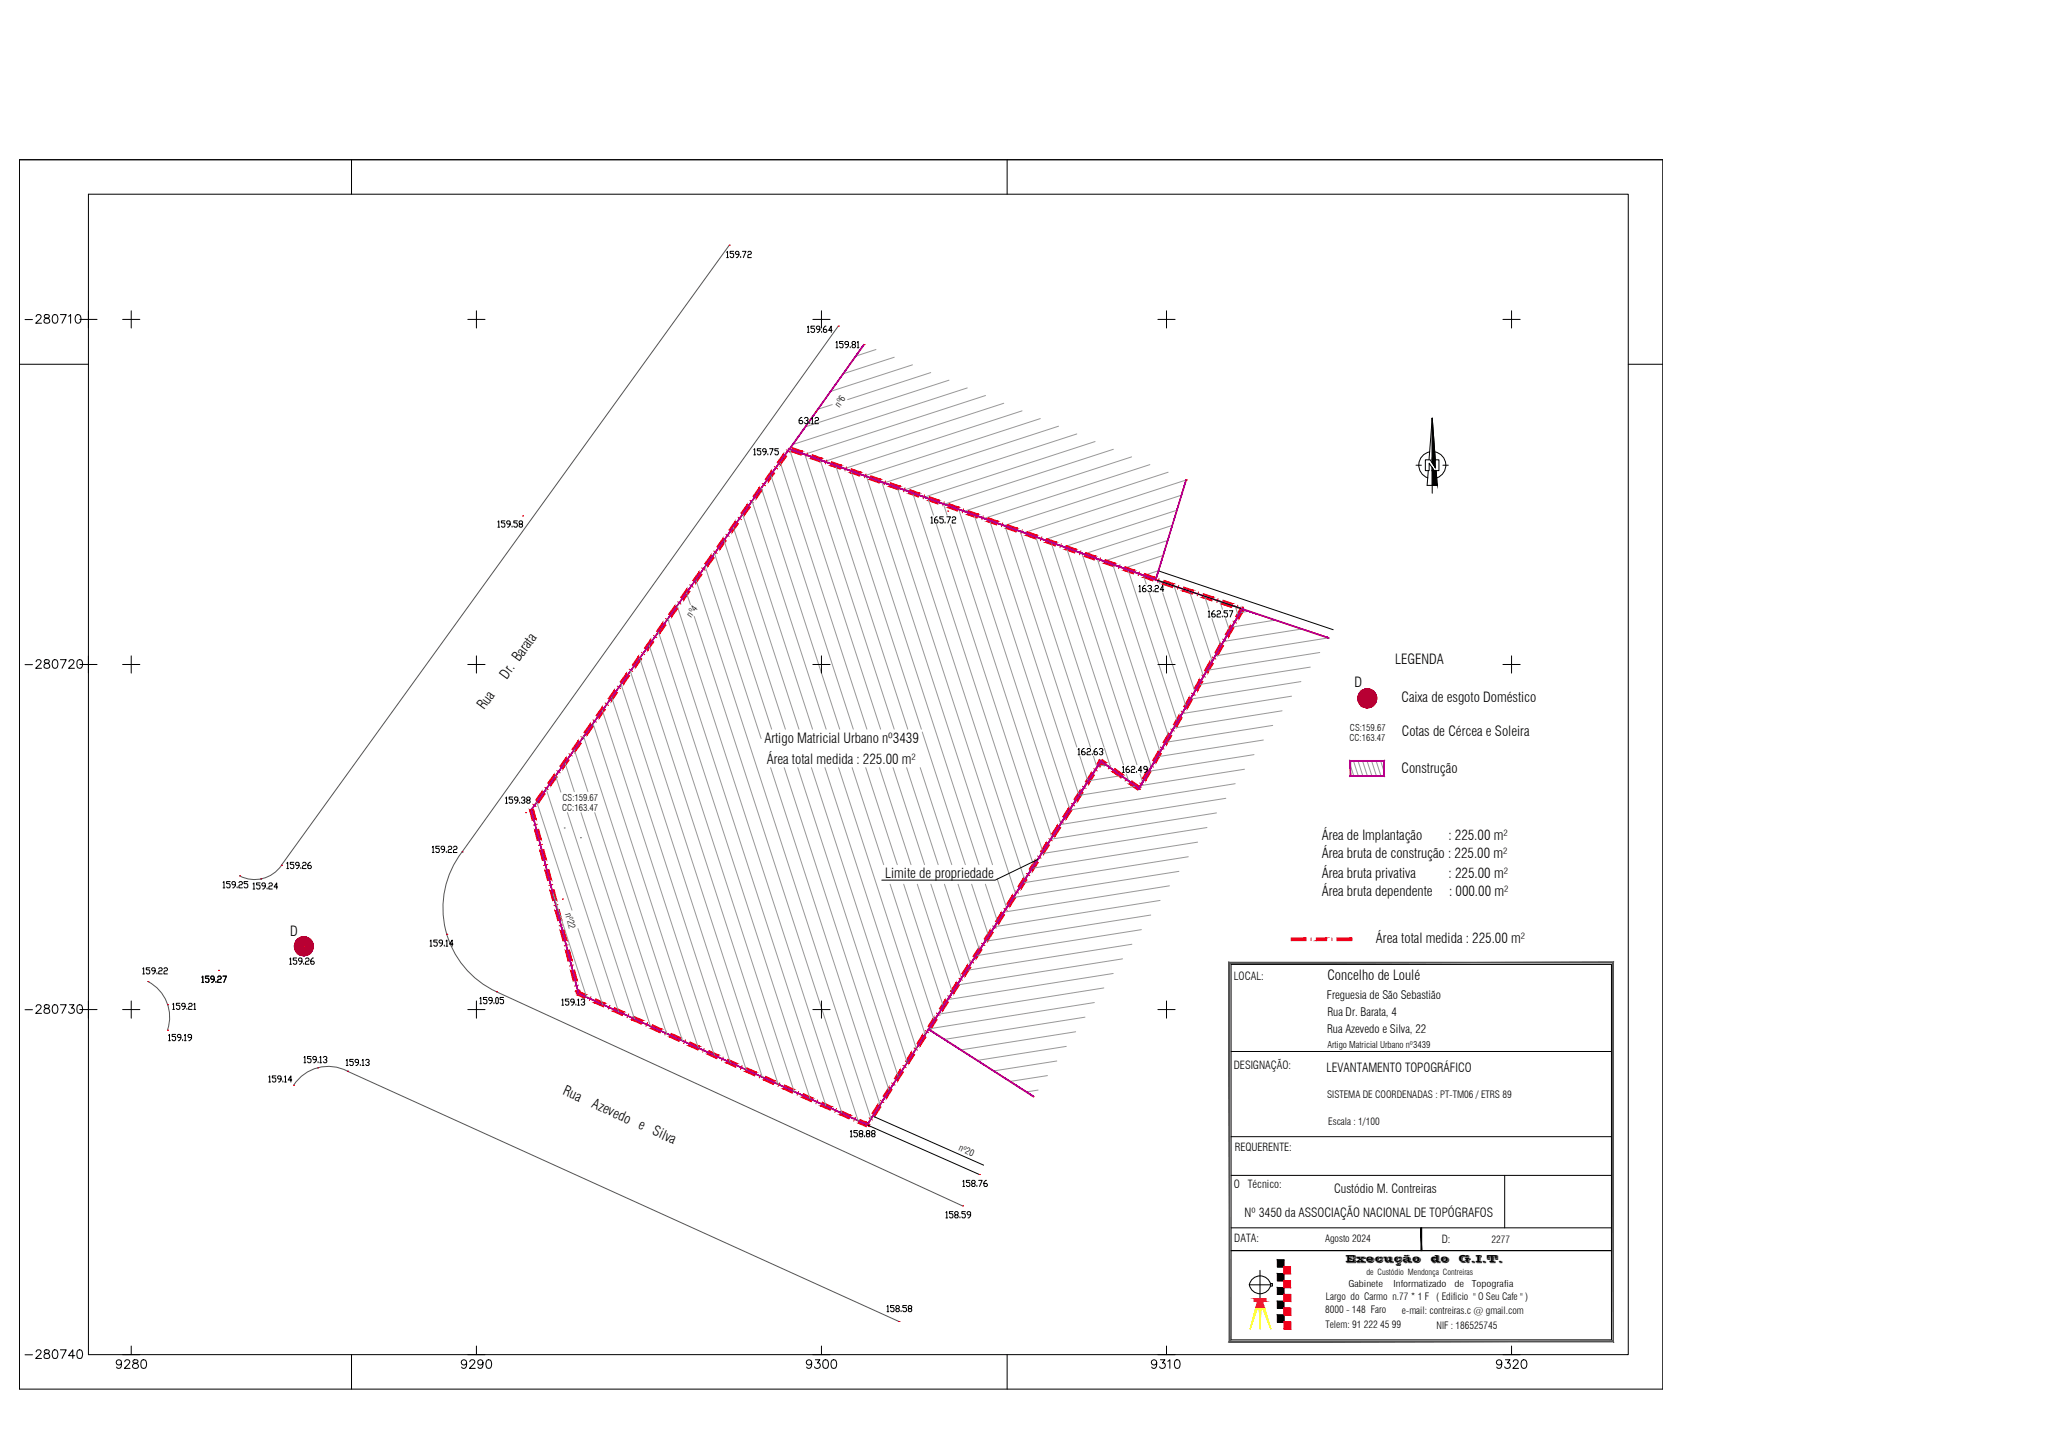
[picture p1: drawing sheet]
<svg xmlns="http://www.w3.org/2000/svg" width="594mm" height="420mm" viewBox="0 0 594 420" stroke-linecap="round" stroke-linejoin="round" font-family="sans-serif">
<g fill="none" stroke="#989898" stroke-width=".29">
<path d="M241.2 117.2l-4.2 1.4M253.8 101.3l-5.8 1.9M259.1 103.5l-14.7 4.8M264.4 105.7l-23.7 7.7M269.7 108l-24.1 7.8M275 110.2l-41.7 13.5M280.3 112.4l-50.6 16.4M285.6 114.6l-52.4 17M290.9 116.9l-51.9 16.8M296.2 119.1l-51.4 16.7M301.5 121.3l-51 16.6M306.8 123.5l-50.5 16.4"/>
<path d="M312.1 125.7l-50 16.3M317.3 127.9l-49.4 16.1M322.6 130.2l-48.9 15.9M327.9 132.4l-48.4 15.7M333.2 134.6l-48 15.6M338.5 136.8l-47.5 15.5M343.8 139.1l-47 15.3M338.4 156.6l-18.5 6M339.7 152.2l-25.6 8.3M341.1 147.8l-32.8 10.7M342.4 143.5l-39.8 12.9M335.7 165.4l-4.3 1.4"/>
<path d="M337 161l-11.4 3.7"/>
</g>
<!-- layer: LimPredio -->
<g fill="#f00" stroke="#f00" stroke-width=".29">
<path d="M327.3 227.2l2.4 1.8 .7-1zM328 226.2l2.4 1.8-3.1-.8z"/>
<path d="M322.4 223.7l2.4 1.7 .7-.9zM323.1 222.7l2.4 1.8-3.1-.8z"/>
<path d="M318.7 221l1.3 .9 .6-.9zM319.4 220.1l1.2 .9h-1.9z"/>
<path d="M318.6 220.2l.2 1.9 .8-1.2zM318.6 220.2l.2 1.9-1-.6z"/>
<path d="M316.2 224l-.7 3.2 1.6-2.6zM316.2 224l-.7 3.2-1-.7z"/>
<path d="M312.9 229.1l-.6 3.2 1.6-2.6zM312.9 229.1l-.6 3.2-1.1-.7z"/>
<path d="M309.6 234.1l-.6 3.2 1.7-2.5zM309.6 234.1l-.6 3.2-1-.6z"/>
<path d="M306.4 239.2l-.7 3.2 1.7-2.6zM306.4 239.2l-.7 3.2-1-.7z"/>
<path d="M303.1 244.2l-.6 3.2 1.6-2.5zM303.1 244.2l-.6 3.2-1-.6z"/>
<path d="M299.9 249.3l-.7 3.2 1.7-2.5zM299.9 249.3l-.7 3.2-.9-.7z"/>
<path d="M296.6 254.4l-.6 3.1 1.6-2.5zM296.6 254.4l-.6 3.1-1-.6z"/>
<path d="M293.3 259.4l-.6 3.2 1.7-2.5zM293.3 259.4l-.6 3.2-1-.7z"/>
<path d="M290.1 264.5l-.6 3.1 1.6-2.5zM290.1 264.5l-.6 3.1-1-.6z"/>
<path d="M286.9 269.5l-.7 3.2 1.6-2.5zM286.9 269.5l-.7 3.2-1-.7z"/>
<path d="M283.6 274.6l-.6 3.2 1.6-2.6zM283.6 274.6l-.6 3.2-1-.7z"/>
<path d="M280.3 279.6l-.6 3.2 1.7-2.5zM280.3 279.6l-.6 3.2-1-.6z"/>
<path d="M277.1 284.7l-.6 3.2 1.6-2.6zM277.1 284.7l-.6 3.2-1.1-.7z"/>
<path d="M273.8 289.7l-.6 3.2 1.6-2.5zM273.8 289.7l-.6 3.2-1-.6z"/>
<path d="M270.6 294.8l-.7 3.2 1.7-2.5zM270.6 294.8l-.7 3.2-.9-.6z"/>
<path d="M267.3 299.9l-.6 3.1 1.6-2.5zM267.3 299.9l-.6 3.1-1-.6z"/>
<path d="M264 304.9l-.5 3.2 1.6-2.5zM264 304.9l-.5 3.2-1.1-.6z"/>
<path d="M260.8 310l-.6 3.2 1.6-2.5zM260.8 310l-.6 3.2-1-.7z"/>
<path d="M257.6 315.1l-.7 3.1 1.6-2.5zM257.6 315.1l-.7 3.1-1-.6z"/>
<path d="M254.3 320.1l-.6 3.2 1.6-2.5zM254.3 320.1l-.6 3.2-1-.7z"/>
<path d="M251.1 325.2l.7 1.1 .3-.5zM251.1 325.2l.7 1.1-1-.7z"/>
<path d="M248.8 325.5l2.2 1 .5-1.1zM249.3 324.4l2.2 1-2.7 .1z"/>
<path d="M243.3 323l2.7 1.2 .5-1.1zM243.8 321.9l2.7 1.2-3.2-.1z"/>
<path d="M237.8 320.5l2.8 1.2 .5-1.1zM238.3 319.4l2.8 1.2-3.3-.1z"/>
<path d="M232.3 318l2.8 1.2 .5-1.1zM232.8 316.9l2.8 1.2-3.3-.1z"/>
<path d="M226.9 315.5l2.7 1.3 .5-1.1zM227.3 314.4l2.8 1.3-3.2-.2z"/>
<path d="M221.4 313l2.7 1.3 .5-1.1zM221.9 311.9l2.7 1.3-3.2-.2z"/>
<path d="M215.9 310.5l2.8 1.3 .5-1.1zM216.4 309.4l2.8 1.3-3.3-.2z"/>
<path d="M210.5 308l2.7 1.3 .5-1.1zM211 306.9l2.7 1.3-3.2-.2z"/>
<path d="M205 305.5l2.7 1.3 .5-1.1zM205.5 304.4l2.7 1.3-3.2-.2z"/>
<path d="M199.5 303l2.7 1.3 .5-1.1zM200 301.9l2.7 1.3-3.2-.2z"/>
<path d="M194 300.5l2.8 1.3 .4-1.1zM194.5 299.4l2.7 1.3-3.2-.2z"/>
<path d="M188.6 298l2.7 1.3 .5-1.1zM189.1 296.9l2.7 1.3-3.2-.2z"/>
<path d="M183.1 295.5l2.7 1.3 .5-1.1zM183.6 294.4l2.7 1.3-3.2-.2z"/>
<path d="M177.6 293l2.8 1.3 .5-1.1zM178.1 291.9l2.8 1.3-3.3-.2z"/>
<path d="M172.1 290.5l2.8 1.3 .5-1.1zM172.6 289.4l2.8 1.3-3.3-.2z"/>
<path d="M167.4 288.3l2 1 .5-1.1zM167.9 287.3l2 .9-2.5 .1z"/>
<path d="M166.8 287.2l.3 .8 1.1-.3zM166.8 287.2l1.2-.3 .2 .8z"/>
<path d="M165.4 281.4l.7 2.9 1.2-.3zM165.4 281.4l1.1-.3 .8 2.9z"/>
<path d="M163.9 275.6l.7 2.9 1.2-.3zM163.9 275.6l1.1-.3 .8 2.9z"/>
<path d="M162.4 269.7l.7 2.9 1.2-.3zM162.4 269.7l1.1-.3 .8 2.9z"/>
<path d="M160.9 263.9l.7 2.9 1.2-.3zM160.9 263.9l1.2-.3 .7 2.9z"/>
<path d="M159.4 258.1l.8 2.9 1.1-.3zM159.4 258.1l1.2-.3 .7 2.9z"/>
<path d="M157.9 252.2l.8 3 1.1-.3zM157.9 252.2l1.2-.3 .7 3z"/>
<path d="M156.4 246.4l.8 2.9 1.1-.3zM156.4 246.4l1.2-.3 .7 2.9z"/>
<path d="M155 240.6l.7 2.9 1.2-.3zM155 240.6l1.1-.3 .8 2.9z"/>
<path d="M153.5 234.8l.7 2.9 1.2-.3zM153.5 234.8l1.1-.3 .8 2.9z"/>
<path d="M157 229.4l-1.7 2.4 .9 .7zM157 229.4l1 .7-1.8 2.4z"/>
<path d="M160.5 224.5l-1.8 2.4 1 .7zM160.5 224.5l1 .7-1.8 2.4z"/>
<path d="M164 219.6l-1.8 2.4 1 .7zM164 219.6l.9 .7-1.7 2.4z"/>
<path d="M167.5 214.7l-1.8 2.4 1 .7zM167.5 214.7l1 .7-1.8 2.4z"/>
<path d="M171 209.8l-1.8 2.4 1 .8zM171 209.8l1 .7-1.8 2.5z"/>
<path d="M174.5 204.9l-1.8 2.5 1 .6zM174.5 204.9l.9 .7-1.7 2.4z"/>
<path d="M178 200l-1.8 2.5 1 .7zM178 200l1 .7-1.8 2.5z"/>
<path d="M181.5 195.1l-1.8 2.5 1 .7zM181.5 195.1l1 .7-1.8 2.5z"/>
<path d="M185 190.2l-1.8 2.5 1 .7zM185 190.2l1 .7-1.8 2.5z"/>
<path d="M188.5 185.3l-1.8 2.5 1 .7zM188.5 185.3l1 .7-1.8 2.5z"/>
<path d="M192 180.4l-1.7 2.5 .9 .7zM192 180.4l1 .8-1.8 2.4z"/>
<path d="M195.5 175.6l-1.8 2.4 1 .7zM195.5 175.6l1 .6-1.8 2.5z"/>
<path d="M199 170.7l-1.8 2.4 1 .7zM199 170.7l1 .7-1.8 2.4z"/>
<path d="M202.5 165.8l-1.7 2.4 .9 .7zM202.5 165.8l1 .7-1.8 2.4z"/>
<path d="M206 160.9l-1.8 2.4 1 .7zM206 160.9l1 .7-1.8 2.4z"/>
<path d="M209.5 156l-1.8 2.4 1 .7zM209.5 156l1 .7-1.8 2.4z"/>
<path d="M213 151.1l-1.7 2.5 .9 .6zM213 151.1l1 .7-1.8 2.4z"/>
<path d="M216.5 146.2l-1.8 2.4 1 .8zM216.5 146.2l1 .7-1.8 2.5z"/>
<path d="M220 141.3l-1.8 2.5 1 .7zM220 141.3l1 .7-1.8 2.5z"/>
<path d="M223.5 136.4l-1.7 2.5 .9 .7zM223.5 136.4l1 .7-1.8 2.5z"/>
<path d="M227 131.5l-1.8 2.5 1 .7zM227 131.5l1 .7-1.8 2.5z"/>
<path d="M229.7 129.7l-.4 1.2 3.3-.2zM229.3 130.9l3.3-.2-.5 1.2z"/>
<path d="M235.4 131.8l-.4 1.1 3.2-.1zM235 132.9l3.2-.1-.4 1.1z"/>
<path d="M241 133.8l-.4 1.1 3.3-.1zM240.6 134.9l3.3-.1-.4 1.1z"/>
<path d="M246.7 135.8l-.4 1.2 3.2-.2zM246.3 137l3.2-.2-.4 1.2z"/>
<path d="M252.4 137.9l-.5 1.1 3.3-.1zM251.9 139l3.3-.1-.4 1.1z"/>
<path d="M258 139.9l-.4 1.1 3.3-.1zM257.6 141l3.3-.1-.5 1.1z"/>
<path d="M263.7 141.9l-.4 1.1 3.2-.1zM263.3 143l3.2-.1-.4 1.1z"/>
<path d="M269.3 143.9l-.3 1.1 3.2-.1zM269 145l3.2-.1-.4 1.2z"/>
<path d="M275 145.9l-.4 1.2 3.2-.1zM274.6 147.1l3.2-.1-.4 1.1z"/>
<path d="M280.7 148l-.4 1.1 3.2-.1zM280.3 149.1l3.2-.1-.4 1.1z"/>
<path d="M286.4 150l-.5 1.1 3.3-.1zM285.9 151.1l3.3-.1-.4 1.1z"/>
<path d="M292 152l-.4 1.1 3.2-.1zM291.6 153.1l3.2-.1-.4 1.1z"/>
<path d="M297.7 154l-.4 1.2 3.2-.2zM297.3 155.2l3.2-.2-.4 1.2z"/>
<path d="M303.3 156.1l-.3 1.1 3.2-.1zM303 157.2l3.2-.1-.5 1.1z"/>
<path d="M309 158.1l-.4 1.1 3.2-.1zM308.6 159.2l3.2-.1-.4 1.1z"/>
<path d="M314.7 160.1l-.4 1.2 3.2-.2zM314.3 161.3l3.2-.2-.4 1.2z"/>
<path d="M320.3 162.2l-.4 1.1 3.2-.1zM319.9 163.3l3.2-.1-.3 1.1z"/>
<path d="M326 164.2l-.4 1.1 3.2-.1zM325.6 165.3l3.2-.1-.4 1.1z"/>
<path d="M331.7 166.2l-.4 1.1 3.2-.1zM331.3 167.3l3.2-.1-.4 1.1z"/>
<path d="M337.3 168.2l-.4 1.1 3.3-.2zM336.9 169.3l3.3-.2-.4 1.2z"/>
<path d="M343 170.1l-.3 1.1 3.2-.2zM342.7 171.2l3.2-.2-.4 1.2z"/>
<path d="M348.7 172l-.4 1.2 3.3-.2zM348.3 173.2l3.3-.2-.4 1.1z"/>
<path d="M354.4 173.9l-.4 1.2 3.3-.2zM354 175.1l3.3-.2-.4 1.1z"/>
<path d="M360.1 175.9l-.4 1.1zM360.2 175.9l-.5 1.1z"/>
</g>
<g fill="none" stroke="#f00" stroke-width=".29">
<path d="M224.4 135.2l1 .7M227.9 130.3l.9 .7M233.9 131.2l-.3 1.2M239.6 133.3l-.4 1.1M245.3 135.3l-.4 1.2M251 137.3l-.5 1.1M256.6 139.4l-.4 1.1M206.9 159.7l.9 .7M210.4 154.8l.9 .7M213.9 149.9l1 .7M217.4 145l.9 .7M220.9 140.1l.9 .7"/>
<path d="M262.3 141.4l-.4 1.1M267.9 143.4l-.4 1.1M273.6 145.4l-.4 1.2M279.2 147.5l-.3 1.1M284.9 149.5l-.4 1.1M290.6 151.5l-.4 1.1M296.3 153.5l-.5 1.2M301.9 155.5l-.4 1.2M307.6 157.6l-.4 1.1M313.2 159.6l-.3 1.2M192.9 179.2l1 .7M196.4 174.3l.9 .7"/>
<path d="M199.9 169.4l.9 .8M203.4 164.6l1 .6M318.9 161.6l-.4 1.1M324.6 163.7l-.4 1.1M330.3 165.7l-.5 1.1M335.9 167.7l-.4 1.1M341.6 169.6l-.4 1.1M347.3 171.5l-.4 1.1M353 173.5l-.4 1.1M358.7 175.4l-.4 1.1M178.9 198.8l.9 .7M182.3 193.9l1.1 .7"/>
<path d="M185.9 189l.9 .7M189.4 184.1l.9 .7M164.9 218.4l.9 .6M168.4 213.5l.9 .7M171.8 208.6l1 .7M175.4 203.7l.9 .7M154.4 233l.9 .7M155.7 238.8l-1.1 .3M157.9 228.1l.9 .7M161.3 223.2l1 .8M307.2 237.9l1 .7M310.4 232.8l1.1 .7"/>
<path d="M313.7 227.8l1 .6M317 222.7l1 .7M321.9 221.8l-.7 1M326.7 225.4l-.7 .9M157.2 244.7l-1.1 .3M158.7 250.5l-1.2 .3M160.2 256.3l-1.2 .3M294.2 258.2l1 .6M297.4 253.1l1 .7M300.7 248l1 .7M303.9 243l1 .6M161.7 262.1l-1.2 .3"/>
<path d="M163.2 268l-1.2 .3M164.6 273.8l-1.1 .3M166.2 279.6l-1.2 .3M281.1 278.4l1.1 .6M284.4 273.3l1 .7M287.7 268.3l1 .6M290.9 263.2l1 .6M167.7 285.5l-1.2 .3M171.3 288.8l-.5 1.1M176.8 291.3l-.6 1.1M182.2 293.8l-.5 1.1M187.7 296.3l-.5 1.1"/>
<path d="M193.1 298.8l-.4 1.1M268.1 298.6l1 .7M271.4 293.6l1 .6M274.6 288.5l1 .7M277.9 283.4l1 .7M198.6 301.3l-.5 1.1M204.1 303.8l-.5 1.1M209.6 306.3l-.5 1.1M215.1 308.8l-.5 1.1M220.5 311.3l-.5 1M226 313.8l-.5 1M231.5 316.3l-.5 1"/>
<path d="M237 318.7l-.6 1.1M255.1 318.8l1 .7M258.4 313.8l1 .6M261.6 308.7l1 .7M264.9 303.7l1 .6M242.4 321.2l-.5 1.1M247.9 323.7l-.5 1.1M251.9 323.9l1 .6"/>
</g>
<circle cx="360" cy="176.5" r=".25" fill="#f00"/>
<g fill="#f00" stroke="#f00" stroke-width=".29">
<path d="M359.5 176.2l-.4 3.1 1.5-2.5zM359.5 176.2l-.4 3.1-1-.6z"/>
<path d="M356.5 181.3l-.4 3.2 1.5-2.6zM356.5 181.3l-.4 3.2-1-.6z"/>
<path d="M353.5 186.5l-.4 3.2 1.5-2.6zM353.5 186.5l-.4 3.2-1-.6z"/>
<path d="M350.5 191.7l-.4 3.2 1.5-2.6zM350.5 191.7l-.4 3.2-1-.6z"/>
<path d="M347.5 196.9l-.4 3.2 1.5-2.6zM347.5 196.9l-.4 3.2-1.1-.6z"/>
<path d="M344.6 202.1l-.5 3.2 1.5-2.6zM344.6 202.1l-.5 3.2-1.1-.6z"/>
<path d="M341.6 207.3l-.5 3.2 1.5-2.5zM341.6 207.3l-.5 3.2-1.1-.6z"/>
<path d="M338.6 212.6l-.5 3.1 1.5-2.5zM338.6 212.6l-.5 3.1-1.1-.5z"/>
<path d="M335.5 217.8l-.4 3.2 1.5-2.6zM335.5 217.8l-.4 3.2-1.1-.6z"/>
<path d="M332.5 223l-.4 3.2 1.5-2.6zM332.5 223l-.4 3.2-1.1-.6z"/>
<path d="M374.2 271.8v.8l4.3-.8zM374.2 272.6l4.3-.8v.8z"/>
<path d="M381.5 271.8v.8l2.9-.8zM381.5 272.6l2.9-.8v.8z"/>
<path d="M387.4 271.8v.8l4.3-.8zM387.4 272.6l4.3-.8v.8z"/>
</g>
<g fill="none" stroke="#f00" stroke-width=".29">
<path d="M357.3 180l1.1 .6M348.3 195.6l1 .6M351.3 190.4l1.1 .6M354.3 185.2l1.1 .6M336.3 216.5l1 .6M339.3 211.3l1 .6M342.3 206.1l1 .5M345.3 200.8l1 .6M329.5 228.2l1.1 .6M330.3 226.9l1 .6M333.3 221.7l1 .6M380 271.8v.8"/>
<path d="M386 271.8v.8M391.7 271.8v.8"/>
</g>
<!-- layer: PtInfEsg -->
<g fill="#b8002e" stroke="#b8002e" stroke-width=".29">
<path d="M87.6 271.5h.8z"/>
<path d="M87.4 276.9h1.3z"/>
<path d="M395.8 199.6h.7z"/>
<path d="M395.6 205h1.3z"/>
<path d="M87.6 271.5h1.1zM87.4 271.5h1.3z"/>
<path d="M87.4 271.5l1.5 .1zM87.1 271.6h1.8z"/>
<path d="M87.1 271.6l2.1 .1zM86.9 271.7h2.3z"/>
<path d="M86.9 271.7l2.5 .1zM86.7 271.8h2.7z"/>
<path d="M86.7 271.8l2.9 .2zM86.5 272h3.1z"/>
<path d="M86.5 272l3.3 .1-.2-.1zM86.2 272.1l.3-.1 3.3 .1z"/>
<path d="M86.2 272.1l3.9 .2-.3-.2zM86.1 272.3l.1-.2 3.9 .2z"/>
<path d="M86.1 272.3l4.1 .2-.1-.2zM86.1 272.3l4.1 .2h-4.3z"/>
<path d="M85.9 272.5l4.5 .2-.2-.2zM85.9 272.5l4.5 .2h-4.7z"/>
<path d="M85.7 272.7l4.8 .2-.1-.2zM85.7 272.7l4.8 .2h-4.9z"/>
<path d="M85.6 272.9l5 .3-.1-.3zM85.6 272.9l5 .3h-5.1z"/>
<path d="M85.5 273.2l5.2 .2-.1-.2zM85.5 273.2l5.2 .2h-5.3z"/>
<path d="M85.4 273.4l5.3 .3v-.3zM85.4 273.4l5.3 .3h-5.3z"/>
<path d="M85.4 273.7l5.4 .3-.1-.3zM85.4 273.7l5.4 .3h-5.5z"/>
<path d="M85.3 274l5.5 .2v-.2zM85.3 274l5.5 .2h-5.5z"/>
<path d="M85.3 274.2l5.5 .3v-.3zM85.3 274.2l5.5 .3h-5.5z"/>
<path d="M85.3 274.5l5.4 .2 .1-.2zM85.3 274.5l5.4 .2h-5.3z"/>
<path d="M85.4 274.7l5.3 .3v-.3zM85.4 274.7l5.3 .3h-5.3z"/>
<path d="M85.4 275l5.2 .2 .1-.2zM85.4 275l5.2 .2h-5.1z"/>
<path d="M85.5 275.2l5 .3 .1-.3zM85.5 275.2l5 .3h-4.9z"/>
<path d="M85.6 275.5l4.8 .2 .1-.2zM85.6 275.5l4.8 .2h-4.7z"/>
<path d="M85.7 275.7l4.5 .2 .2-.2zM85.7 275.7l4.5 .2h-4.3z"/>
<path d="M85.9 275.9l4.2 .2 .1-.2zM85.9 275.9l4.2 .2h-4z"/>
<path d="M86.1 276.1l3.7 .2 .3-.2zM86.1 276.1l3.7 .2h-3.6z"/>
<path d="M86.2 276.3l3.4 .2 .2-.2zM86.2 276.3l3.4 .2h-3.1z"/>
<path d="M86.5 276.5h3.1zM86.5 276.5l2.9 .1z"/>
<path d="M86.7 276.6h2.7zM86.7 276.6l2.5 .1z"/>
<path d="M86.9 276.7h2.3zM86.9 276.7l2 .1z"/>
<path d="M87.1 276.8h1.8zM87.1 276.8l1.6 .1z"/>
<path d="M87.4 276.9h1zM87.6 276.9h.8z"/>
<path d="M395.8 199.6l1.1 .1zM395.6 199.7h1.3z"/>
<path d="M395.6 199.7h1.5zM395.3 199.7h1.8z"/>
<path d="M395.3 199.7l2.1 .2zM395.1 199.9h2.3z"/>
<path d="M395.1 199.9l2.5 .1zM394.9 200h2.7z"/>
<path d="M394.9 200l2.9 .1-.2-.1zM394.6 200.1l.3-.1 2.9 .1z"/>
<path d="M394.6 200.1l3.4 .2-.2-.2zM394.4 200.3l.2-.2 3.4 .2z"/>
<path d="M394.4 200.3l3.8 .2-.2-.2zM394.4 200.3l3.8 .2h-3.9z"/>
<path d="M394.3 200.5l4.1 .2-.2-.2zM394.1 200.7l.2-.2 4.1 .2z"/>
<path d="M394.1 200.7l4.4 .2-.1-.2zM394.1 200.7l4.4 .2h-4.6z"/>
<path d="M393.9 200.9l4.8 .2-.2-.2zM393.9 200.9l4.8 .2h-4.9z"/>
<path d="M393.8 201.1l5 .3-.1-.3zM393.8 201.1l5 .3h-5.1z"/>
<path d="M393.7 201.4l5.1 .2v-.2zM393.7 201.4l5.1 .2h-5.2z"/>
<path d="M393.6 201.6l5.3 .2-.1-.2zM393.6 201.6l5.3 .2h-5.4z"/>
<path d="M393.5 201.8l5.5 .3-.1-.3zM393.5 201.8l5.5 .3h-5.5z"/>
<path d="M393.5 202.1l5.5 .3v-.3zM393.5 202.1l5.5 .3h-5.5z"/>
<path d="M393.5 202.4l5.5 .2v-.2zM393.5 202.4l5.5 .2h-5.5z"/>
<path d="M393.5 202.6l5.4 .3 .1-.3zM393.5 202.6l5.4 .3h-5.4z"/>
<path d="M393.5 202.9l5.3 .2 .1-.2zM393.5 202.9l5.3 .2h-5.2z"/>
<path d="M393.6 203.1l5.2 .3v-.3zM393.6 203.1l5.2 .3h-5.1z"/>
<path d="M393.7 203.4l5 .2 .1-.2zM393.7 203.4l5 .2h-4.9z"/>
<path d="M393.8 203.6l4.7 .2 .2-.2zM393.8 203.6l4.7 .2h-4.6z"/>
<path d="M393.9 203.8l4.5 .3 .1-.3zM393.9 203.8l4.5 .3h-4.3z"/>
<path d="M394.1 204.1l4.1 .1 .2-.1zM394.1 204.1l4.1 .1h-3.9z"/>
<path d="M394.3 204.2l3.7 .2 .2-.2zM394.3 204.2l3.7 .2h-3.6z"/>
<path d="M394.4 204.4l3.4 .2 .2-.2zM394.4 204.4l3.4 .2h-3.2z"/>
<path d="M394.6 204.6h3.2zM394.6 204.6l3 .1z"/>
<path d="M394.9 204.7h2.7zM394.9 204.7l2.5 .2z"/>
<path d="M395.1 204.9h2.3zM395.1 204.9h2z"/>
<path d="M395.3 204.9h1.8zM395.3 204.9l1.6 .1z"/>
<path d="M395.6 205l.9 .1zM395.8 205.1h.7z"/>
</g>
<g fill="none" stroke="#b8002e" stroke-width=".29">
<circle cx="396.2" cy="202.3" r="2.73"/>
<circle cx="88.1" cy="274.2" r="2.73"/>
</g>
<!-- layer: PONTOS 2D -->
<g fill="none" stroke="#545454" stroke-width=".29">
<path d="M211.3 71h.1M242.9 94.5h.1M250.4 99.8h.1M236.4 119.3h.1M225.9 134h.1M343.8 139.1h.1M151.4 149.5h.1M274.6 148.1h.1M334.9 168h.1M360 176.5h.1M191.4 182.2h.1M152.3 235.5h.1"/>
<path d="M154 234.5h.1M312.2 231.1h.1M319.1 220.5h.1M330 228.5h.1M69.4 253.8h.1M75.6 254.7h.1M81.5 250.7h.1M133.9 246.9h.1M88.1 274.2h.1M129.5 270.7h.1M163 260.5h.1M42.9 284.4h.1"/>
<path d="M48.5 298.5h.1M48.6 291.1h.1M63.3 281.2h.1M143.9 287.4h.1M167.6 287.8h.1M85.1 314.5h.1M92 309.4h.1M100.7 310.4h.1M251.3 325.9h.1M278.9 349.4h.1M283.8 340.3h.1M260.5 382.9h.1"/>
</g>
<!-- layer: Estrada -->
<path d="M211.3 71l-129.7 179.7a9.4 9.4 0 0 1-12.1 3.1M242.9 94.5l-109 152.4a26.7 26.7 0 0 0 10 40.5l135 62M42.9 284.4a11.6 11.6 0 0 1 5.6 14.1M85.1 314.4a11.9 11.9 0 0 1 15.6-4l159.8 72.5" fill="none" stroke="#545454" stroke-width=".29"/>
<!-- layer: MuroVedac -->
<path d="M285 337.6l-32.1-14.2-1.6 2.5 32.5 14.4" fill="none" stroke="#000" stroke-width=".29"/>
<!-- layer: ConsExist -->
<g fill="#b8008a" stroke="#b8008a" stroke-width=".29">
<path d="M359.9 176.4l-29.8 52.2 30-52.1zM359.9 176.4l-29.8 52.2-.1-.3zM319.1 220.7l11 7.9-.1-.3zM319 220.4l11 7.9-10.9-7.6zM319 220.4l-67.7 105.7 67.8-105.4zM319 220.4l-67.7 105.7-.1-.3zM167.5 287.9l83.8 38.2-.1-.3zM167.5 287.9l.2-.1 83.5 38zM153.9 234.5l13.6 53.4 .2-.1zM153.9 234.5l.2 .1 13.6 53.2zM228.7 129.9l-74.8 104.6 .2 .1zM228.7 129.9l.1 .3-74.7 104.4zM228.7 129.9l.1 .3 106.1 37.7zM228.8 130.2l106.1 37.7v.2zM334.9 167.9v.2l25.2 8.3zM334.9 168.1l25.2 8.3-.1 .1z"/>
<path d="M343.7 139l-8.7 29.1 8.8-29zM343.7 139l-8.7 29.1-.2-.2zM228.7 130.1l106.3 38-.2-.2zM228.7 130.1l.3-.1 105.8 37.9zM250.3 99.8l-21.6 30.3 .3-.1zM250.3 99.8l.2 .1-21.5 30.1z"/>
<path d="M360.1 176.6l25 8.4v-.2zM360 176.3l25.1 8.5-25-8.2zM360 176.3l-29.9 52.3 30-52zM360 176.3l-29.9 52.3-.1-.3zM319.1 220.7l11 7.9-.1-.3zM319 220.4l11 7.9-10.9-7.6zM319 220.4l-49.7 77.8 49.8-77.5zM319 220.4l-49.7 77.8-.3 .1zM269 298.3l30.6 19.4-30.3-19.5zM269 298.3l30.6 19.4-.1 .2z"/>
<path d="M391.4 220.6h9.6l.2-.2zM391.2 220.4h10l-9.8 .2zM391.2 220.4l.2 4.3v-4.1zM391.2 220.4l.2 4.3-.2 .2zM391.4 224.7l-.2 .2 9.8-.2zM391.2 224.9l9.8-.2 .2 .2zM401 220.6v4.1l.2 .2zM401 220.6l.2-.2v4.5z"/>
</g>
<g fill="none" stroke="#989898" stroke-width=".29">
<path d="M223.4 137.6l23.9 73.7M226.1 133.9l25.1 77.4M228.8 130.1l26.4 81.2M233.2 131.6l25.9 79.7M237.7 133.2l25.4 78.1M242.2 134.8l24.8 76.5M246.6 136.4l37.1 114.1M251.1 138l36.5 112.5M255.5 139.6l38.8 119.4M209.8 156.6l17.8 54.7M212.5 152.8l19 58.5M215.2 149l20.3 62.3"/>
<path d="M217.9 145.2l21.5 66.1M220.7 141.4l22.6 69.9M260 141.2l36.9 113.7M264.5 142.8l35.1 108M268.9 144.4l1.6 4.9M271.4 152l30.8 94.8M273.4 146l1.1 3.3M275.4 152l29.4 90.7M277.8 147.6l29.6 91M282.3 149.2l27.8 85.4M286.8 150.8l25.9 79.7M291.2 152.4l20.9 64.1"/>
<path d="M295.7 154l20.3 62.5M300.2 155.5l19.7 61M304.6 157.2l21 64.4M309.1 158.8l20.4 62.8M193.5 179.3l45.9 141.3M196.2 175.5l47.8 147.2M198.9 171.8l1.2 3.4M201.2 178.6l47.5 146.2M201.6 168l50.8 156.2M204.4 164.2l16.2 49.8M207.1 160.4l16.5 50.9M313.5 160.3l20.1 62"/>
<path d="M318 161.9l18.2 56M322.5 163.5l16.2 50M326.9 165.1l14.3 44M331.4 166.7l.8 2.5M333.1 171.9l10.6 32.8M335.8 168.3l.3 .9M337 171.9l9.3 28.5M340.2 169.8l8.6 26.2M344.7 171.3l6.6 20.3M349.1 172.8l1.2 3.7M351.2 179.3l2.6 8M353.5 174.3l.8 2.2"/>
<path d="M355.1 179.3l1.2 3.6M358 175.8l.9 2.7M362 177.1l-2.6 .4M369.6 179.7l-12.6 2M180 198.3l36.3 111.7M182.7 194.5l38.2 117.6M185.4 190.7l40.1 123.5M188.1 186.9l42 129.4M190.8 183.1l44 135.3M377 197.5l-32 5.1M377.3 182.3l-22.7 3.6M379.7 193.3l-32.3 5.1"/>
<path d="M382.5 189.1l-32.7 5.1M385 184.8l-32.8 5.2M166.4 217.2l4 12.2M169.1 213.4l28.7 88.2M171.8 209.6l30.6 94.1M174.6 205.8l32.4 100M177.3 202.1l34.3 105.8M267.3 212.1l12.5 38.4M312.9 219.1l2.4 7.3M316.9 219.1l1 3.2M320.1 216.8l1.8 5.8M363.4 218.7l-30.5 4.8"/>
<path d="M366.1 214.4l-30.8 4.9M368.8 210.2l-31.1 4.9M371.5 206l-31.3 5M374.3 201.7l-31.7 5.1M155.5 232.4l10.2 31.4M158.3 228.6l21 64.5M161 224.8l1.5 4.7M163.7 221l2.7 8.4M164.4 235.5l19.5 59.7M168.4 235.5l20.1 61.8M172.4 235.5l20.7 63.9M223.3 222.4l31.7 97.7"/>
<path d="M227.3 222.4l30.4 93.6M231.2 222.4l29.1 89.5M235.1 222.4l27.8 85.5M239.1 222.4l26.4 81.4M243 222.4l25.1 77.3M246.9 222.4l9.2 28.1M250.9 222.4l9.1 28.1M254.9 222.4l9.1 28.1M258.8 222.4l9.1 28.1M262.7 222.4l9.2 28.1M266.7 222.4l9.1 28.1M320.6 221.6l-2.5 .4"/>
<path d="M324.9 224.8l-9.5 1.4M326.4 224.3l.7 2M329.2 227.9l-16.5 2.6M330.4 224.3l.7 2.3M349.8 239.8l-48 7.6M352.5 235.6l-48 7.6M355.2 231.3l-48 7.6M357.9 227.1l-47.9 7.6M360.7 222.9l-30.2 4.7M391.3 221.8l1 3M392.2 220.5l1.4 4.3M393.5 220.5l1.4 4.3"/>
<path d="M394.9 220.5l1.4 4.3M396.2 220.5l1.4 4.3M397.5 220.5l1.4 4.3M398.8 220.5l1.4 4.3M400.1 220.5l.9 2.9M160.2 258.8l9.8 30.1M258 256.2l12.7 39.4M261.9 256.2l11.5 35.4M265.8 256.2l10.2 31.3M269.8 256.2l8.8 27.2M273.7 256.2l7.5 23.2M277.6 256.2l6.3 19.1"/>
<path d="M281.6 256.2l4.9 15M285.6 256.2l3.5 10.9M289 254.6l2.7 8.5M338.9 256.7l-48 7.6M341.6 252.5l-48 7.6M344.4 248.3l-48.1 7.5M347.1 244l-48 7.6M167.5 269.1l7.1 21.9M325.3 277.8l-48 7.6M328 273.6l-48 7.6M330.8 269.4l-48 7.6M333.5 265.1l-48 7.7"/>
<path d="M336.2 260.9l-48 7.6M311.7 299l-33.2 5.2M314.4 294.7l-40.7 6.5M317.1 290.5l-47.9 7.6M319.9 286.3l-48 7.6M322.6 282.1l-48 7.6M300.8 315.9l-3.4 .5M303.5 311.7l-10.8 1.7M306.3 307.4l-18.3 2.9M309 303.2l-25.8 4.1"/>
</g>
<!-- layer: PtCotaEd -->
<path d="M163.5 239.9h.1M168.2 242.8h.1" fill="none" stroke="#00f" stroke-width=".29"/>
<!-- layer: QUADRO -->
<g fill="none" stroke="#000" stroke-width=".29">
<path d="M5.6 46.3h476.3v356.2h-476.3zM25.6 56.3h446.3v336.2h-446.3zM101.9 46.3v10M291.9 46.3v10M23.1 92.6h5M35.5 92.6h5M38 90.1v5M135.6 92.6h5M138.1 90.1v5M235.6 92.6h5M238.1 90.1v5M335.5 92.6h5"/>
<path d="M338 90.1v5M435.5 92.6h5M438 90.1v5M5.6 105.6h20M471.9 105.6h10M410.4 134.8h1.5M413.1 133.2h1.4l1.4 2.2v-2.2h1.1v3.2h-1.4l-1.4-2.2v2.2h-1.1zM413.9 136.4l-.3 4.2h2.9l-.3-4.2M414.1 133.2l1-12.1 .8 12.1M414.3 130.9a3.9 3.9 0 0 0-3.1 3.6 3.9 3.9 0 0 0 2.6 4M415.1 121.1v13M415.1 135.5v7.4"/>
<path d="M415.8 130.9a3.9 3.9 0 0 1 3.2 3.6 3.9 3.9 0 0 1-2.6 4M418.1 134.8h1.6M23.1 192.5h5M35.5 192.5h5M38 190v5M135.6 192.5h5M138.1 190v5M235.6 192.5h5M238.1 190v5M335.5 192.5h5M338 190v5M386.3 182.5l-50.6-17.1-.8 2.6 50.2 16.9"/>
<path d="M435.5 192.5h5M438 190v5M356.8 279.5h110.2v108.8h-110.2zM23.1 292.5h5M35.5 292.5h5M38 290v5M135.6 292.5h5M138.1 290v5M235.6 292.5h5M238.1 290v5M335.5 292.5h5M338 290v5"/>
<path d="M356.8 304.7h110.2M356.8 329.4h110.2M356.8 340.6h110.2M356.8 355.8h110.2M436 340.6v15.2M356.8 362.4h110.2M38 390v2.5M101.9 392.5v10M138.1 390v2.5M238.1 390v2.5M291.9 392.5v10M338 390v2.5"/>
<path d="M438 390v2.5"/>
</g>
<g fill="#000" stroke="#000" stroke-width=".29">
<path d="M415.1 121.1l.8 12.1h-.8zM415.1 135.5l.5 .9h-.5zM370.2 365.1h1.9v2zM370.2 369.1h1.9v2zM370.2 373.1h1.9v2zM370.2 377.1h1.9v2zM370.2 365.1h1.9zM370.2 369.1h1.9zM370.2 373.1h1.9zM370.2 377.1h1.9zM370.2 381.1h1.9v2zM370.2 381.1h1.9z"/>
<path d="M415.1 133.2h.8v2.2zM415.1 133.2v.9l.8 1.3z"/>
<path d="M415.1 136.4h1.1l.3 4.2zM415.1 136.4v4.2h1.4z"/>
<path d="M411.8 355.8l.2 6.6v-6.6zM411.8 355.8l.2 6.6h-.2z"/>
<path d="M370.2 367.1h1.9zM370.2 365.1l1.9 2h-1.9z"/>
<path d="M370.2 371.1h1.9zM370.2 369.1l1.9 2h-1.9z"/>
<path d="M370.2 375.1h1.9zM370.2 373.1l1.9 2h-1.9z"/>
<path d="M370.2 379.1h1.9zM370.2 377.1l1.9 2h-1.9z"/>
<path d="M370.2 383.1h1.9zM370.2 381.1l1.9 2h-1.9z"/>
</g>
<path d="M467.4 279v109.7l.2 .1zM467.6 278.8v110l-.2-109.8zM356.4 279h111l.2-.2zM356.2 278.8h111.4l-111.2 .2zM356.2 278.8l.2 109.9v-109.7zM356.2 278.8l.2 109.9-.2 .1zM356.2 388.8l111.2-.1h-111zM356.2 388.8l111.2-.1 .2 .1z" fill="#545454" stroke="#545454" stroke-width=".29"/>
<path d="M362 372.3h6.3M365.1 368.1v8.2M368.1 371.9h.6v.8h-.6M368.3 372.3a3.2 3.2 0 0 0-3.1-2.6 3.2 3.2 0 0 0-3.1 2.6M368.3 372.3a3.2 3.2 0 0 1-3.1 2.6 3.2 3.2 0 0 1-3.1-2.6" fill="none" stroke="#000" stroke-width=".3"/>
<path d="M364.4 377.1h-.9v-.8h3.3v.8h-.9l.5 1.8h-2.4l.4-1.8h1.7" fill="none" stroke="#ff7f00" stroke-width=".29"/>
<path d="M364 378.9l-1.7 6.2 2.1-6.2M364.9 378.9l.3 6.2 .2-6.2M365.9 378.9l2.4 6.2-1.9-6.2" fill="none" stroke="#ff0" stroke-width=".29"/>
<path d="M370.2 365.1h1.9v20h1.9v-2.1l-3.8 .1v-2h3.8v-2h-3.8v-2h3.8v-2h-3.8v-2h3.8v-2h-3.8v-2h3.8v-2h-3.8z" fill="none" stroke="#f00" stroke-width=".29"/>
<g fill="#ff0" stroke="#ff0" stroke-width=".29">
<path d="M365.9 378.9h.5z"/>
<path d="M364.9 378.9h.5z"/>
<path d="M364 378.9h.4z"/>
<path d="M365.9 378.9h.5zM365.9 378.9h.5zM365.9 378.9h.5l1.9 6.2z"/>
<path d="M364.9 378.9l.3 6.2 .2-6.2zM364.9 378.9l.3 6.2z"/>
<path d="M364 378.9l-1.7 6.2 2.1-6.2zM364 378.9l-1.7 6.2z"/>
</g>
<g fill="#f00" stroke="#f00" stroke-width=".29">
<path d="M372.1 367.1h1.9z"/>
<path d="M372.1 367.1h1.9v2z"/>
<path d="M372.1 371.1h1.9z"/>
<path d="M372.1 371.1h1.9v2z"/>
<path d="M372.1 375.1h1.9z"/>
<path d="M372.1 375.1h1.9v2z"/>
<path d="M372.1 379.1h1.9z"/>
<path d="M372.1 379.1h1.9v2z"/>
<path d="M372.1 383.1l1.9-.1z"/>
<path d="M372.1 383.1h1.9v2z"/>
<path d="M372.1 369.1h1.9zM372.1 367.1l1.9 2h-1.9z"/>
<path d="M372.1 373.1h1.9zM372.1 371.1l1.9 2h-1.9z"/>
<path d="M372.1 377.1h1.9zM372.1 375.1l1.9 2h-1.9z"/>
<path d="M372.1 381.1h1.9zM372.1 379.1l1.9 2h-1.9z"/>
<path d="M372.1 385.1h1.9zM372.1 383.1l1.9 2h-1.9z"/>
</g>
<g fill="#ff7f00" stroke="#ff7f00" stroke-width=".29">
<path d="M363.5 376.3h3.3z"/>
<path d="M364.4 377.1h1.5z"/>
<path d="M363.5 377.1h.9z"/>
<path d="M364.4 377.1h1.5l.5 1.8z"/>
<path d="M363.5 376.3l3.3 .8v-.8zM363.5 376.3l3.3 .8h-3.3z"/>
<path d="M363.5 377.1h2.6zM363.5 377.1h3.3z"/>
<path d="M363.5 377.1h2.4zM363.5 377.1h2.6z"/>
<path d="M363.5 377.1h.9zM363.5 377.1h2.4z"/>
<path d="M364 378.9h2.4zM364.4 377.1l2 1.8h-2.4z"/>
</g>
<!-- layer: TxCota -->
<g fill="none" stroke="#000" stroke-width=".29">
<path d="M210.6 73.1l.2-.3v1.8M210.6 74.6h.5M212.6 72.8h-1v.6h.8l.2 .3v.6l-.2 .3h-.5l-.3-.3M214.1 73.7h-.7l-.3-.3 .3-.6h.5l.2 .3v.9l-.5 .6h-.2M214.6 74.3v.3M215.2 72.8h1l-.8 1.8M216.7 73.1l.3-.3h.5l.2 .3-.2 .6h-.5l-.3 .3v.6h1M234 94.8l.2-.3v1.8M234 96.3h.5M236.1 94.5h-1.1v.6h.8l.3 .3v.6l-.3 .3h-.5l-.3-.3M237.6 95.4h-.8l-.2-.3 .2-.6h.5l.3 .3v.9l-.5 .6h-.3M238.1 96v.3"/>
<path d="M239.4 94.5h-.3l-.5 .6v.9l.3 .3h.5l.2-.6-.2-.3h-.8M241.1 95.7h-1l.8-1.2v1.8M242.3 99.2l.2-.3v1.9M244.3 98.9h-1v.6h.8l.2 .3v.7l-.2 .3h-.5l-.3-.3M245.9 99.8h-.8l-.3-.3 .3-.6h.5l.3 .3v1l-.5 .6h-.3M247.2 99.8l-.3-.6 .3-.3h.5l.2 .6-.2 .3h-.5l-.3 .4 .3 .6h.5l.2-.3-.2-.7M248.4 99.2l.3-.3v1.9M242.3 100.8h.5M246.4 100.5v.3M248.4 100.8h.5M218.5 130.3l.2-.3v1.8M218.5 131.8h.5"/>
<path d="M220.5 130h-1v.6h.7l.3 .3v.6l-.3 .3h-.5l-.2-.3M222 130.9h-.8l-.2-.3 .2-.6h.6l.2 .3v.9l-.5 .6h-.3M222.5 131.5v.3M223 130h1l-.7 1.8M225.6 130h-1v.6h.7l.3 .3v.6l-.3 .3h-.5l-.2-.3M232.4 121h-.3l-.5 .6v.9l.3 .3h.5l.2-.3-.2-.7h-.8M233.1 121.3l.3-.3h.5l.3 .6-.5 .2M233.9 121.8l.3 .3-.3 .7h-.5l-.3-.3M234.7 122.5v.3M235.2 121.3l.2-.3v1.8M235.2 122.8h.5M236.2 121.3l.2-.3h.6l.2 .3-.2 .5h-.6l-.2 .3v.7h1"/>
<path d="M144.3 151.2l.2-.3v1.9M144.3 152.8h.5M146.3 150.9h-1v.6h.8l.2 .4v.6l-.2 .3h-.5l-.3-.3M147.8 151.9h-.7l-.3-.4 .3-.6h.5l.2 .3v1l-.5 .6h-.2M148.4 152.5v.3M149.9 150.9h-1v.6h.8l.2 .4v.6l-.2 .3h-.5l-.3-.3M150.7 151.9l-.3-.4 .3-.6h.5l.2 .3-.2 .7h-.5l-.3 .3 .3 .6h.5l.2-.3-.2-.6M269.8 150l.3-.3v1.9M269.8 151.6h.5M271.6 149.7h-.3l-.5 .6v1l.3 .3h.5l.2-.7-.2-.3h-.8M273.4 149.7h-1.1v.6h.8l.3 .3v.7l-.3 .3h-.5l-.3-.3M273.9 151.3v.3"/>
<path d="M274.4 149.7h1l-.7 1.9M275.9 150l.3-.3h.5l.3 .3-.3 .6h-.5l-.3 .3v.7h1.1M330.1 169.9l.2-.3v1.9M330.1 171.5h.5M331.9 169.6h-.3l-.5 .6v1l.3 .3h.5l.2-.3-.2-.7h-.8M332.6 169.9l.3-.3h.5l.3 .3v.3l-.6 .3M333.4 170.5l.3 .4-.3 .6h-.5l-.3-.3M334.2 171.2v.3M334.7 169.9l.3-.3h.5l.2 .3-.2 .6h-.5l-.3 .4v.6h1M337.2 170.9h-1l.8-1.3v1.9M350.2 177.3l.2-.3v1.8M350.2 178.8h.5"/>
<path d="M351.9 177h-.2l-.5 .6v.9l.2 .3h.5l.3-.6-.3-.3h-.7M352.7 177.3l.2-.3h.6l.2 .3-.2 .6h-.6l-.2 .3v.6h1M354.2 178.5v.3M355.7 177h-1v.6h.8l.2 .3v.6l-.2 .3h-.5l-.3-.3M356.2 177h1.1l-.8 1.8M312.4 217.2l.3-.3v1.8M312.4 218.7h.5M314.2 216.9h-.2l-.5 .6v.9l.2 .3h.5l.3-.3-.3-.6h-.7M315 217.2l.3-.3h.5l.2 .3-.2 .6h-.5l-.3 .3v.6h1M316.5 218.4v.3M317.8 216.9h-.2l-.6 .6v.9l.3 .3h.5l.3-.6-.3-.3h-.8M318.6 217.2l.2-.3h.5l.3 .3-.3 .6h-.2"/>
<path d="M319.3 217.8l.3 .3-.3 .6h-.5l-.2-.3M146.5 231.3l.3-.4v1.9M146.5 232.8h.5M148.6 230.9h-1.1v.7h.8l.3 .3v.6l-.3 .3h-.5l-.3-.3M150.1 231.9h-.8l-.2-.3 .2-.7h.5l.3 .4v.9l-.5 .6h-.3M150.6 232.5v.3M151.1 231.3l.3-.4h.5l.2 .7-.5 .3M151.9 231.9l.2 .3-.2 .6h-.5l-.3-.3M152.9 231.9l-.3-.3 .3-.7h.5l.2 .4-.2 .6h-.5l-.3 .3 .3 .6h.5l.2-.3-.2-.6M325.3 222.3l.3-.2v1.7M325.3 223.8h.5M327.1 222.1h-.3l-.5 .5v.9l.3 .3h.5l.2-.6-.2-.3h-.8"/>
<path d="M327.8 222.3l.3-.2h.5l.3 .2-.3 .6h-.5l-.3 .3v.6h1.1M329.4 223.5v.3M330.9 223.2h-1l.7-1.1v1.7M332.5 222.9h-.8l-.3-.3 .3-.5h.5l.3 .2v.9l-.6 .6h-.2M64.7 255.7l.2-.2v1.8M64.7 257.3h.5M66.7 255.5h-1v.5h.7l.3 .4v.6l-.3 .3h-.5l-.2-.3M68.2 256.4h-.7l-.3-.4 .3-.5h.5l.2 .2v1l-.5 .6h-.2M68.7 257v.3M69.2 255.7l.3-.2h.5l.2 .2-.2 .7h-.5l-.3 .3v.6h1M71.8 255.5h-1v.5h.8l.2 .4v.6l-.2 .3h-.6l-.2-.3M73.3 256.1l.3-.3v1.8"/>
<path d="M73.3 257.6h.5M75.4 255.8h-1v.6h.7l.3 .3v.6l-.3 .3h-.5l-.2-.3M76.9 256.7h-.8l-.2-.3 .2-.6h.5l.3 .3v.9l-.5 .6h-.3M77.4 257.3v.3M77.9 256.1l.3-.3h.5l.2 .3-.2 .6h-.5l-.3 .3v.6h1M80.4 257h-1l.8-1.2v1.8M83.1 250.2l.3-.3v1.8M83.1 251.7h.5M85.1 249.9h-1v.6h.8l.2 .3v.6l-.2 .3h-.5l-.3-.3M86.7 250.8h-.8l-.2-.3 .2-.6h.5l.3 .3v.9l-.5 .6h-.3M87.2 251.4v.3M87.7 250.2l.2-.3h.5l.3 .3-.3 .6h-.5l-.2 .3v.6h1"/>
<path d="M90 249.9h-.3l-.5 .6v.9l.3 .3h.5l.2-.6-.2-.3h-.8M125.3 245.5l.2-.3v1.8M125.3 247h.5M127.3 245.2h-1v.6h.8l.2 .3v.6l-.2 .3h-.6l-.2-.3M128.8 246.1h-.7l-.3-.3 .3-.6h.5l.2 .3v.9l-.5 .6h-.2M129.3 246.7v.3M129.9 245.5l.2-.3h.6l.2 .3-.2 .6h-.6l-.2 .3v.6h1M131.4 245.5l.3-.3h.5l.2 .3-.2 .6h-.5l-.3 .3v.6h1M84 277.9l.2-.3v1.8M84 279.4h.5M86 277.6h-1v.6h.7l.3 .3v.6l-.3 .3h-.5l-.2-.3M87.5 278.5h-.7l-.3-.3 .3-.6h.5l.2 .3v.9l-.5 .6h-.2"/>
<path d="M88 279.1v.3M88.5 277.9l.3-.3h.5l.2 .3-.2 .6h-.5l-.3 .3v.6h1M90.8 277.6h-.2l-.5 .6v.9l.2 .3h.5l.3-.6-.3-.3h-.7M124.6 272.7l.3-.3v1.8M124.6 274.2h.6M126.7 272.4h-1v.6h.8l.2 .3v.6l-.2 .3h-.5l-.3-.3M128.2 273.3h-.7l-.3-.3 .3-.6h.5l.2 .3v.9l-.5 .6h-.2M128.7 273.9v.3M129.3 272.7l.2-.3v1.8M129.3 274.2h.5M131.3 273.6h-1l.7-1.2v1.8M41.4 280.7l.2-.3v1.8"/>
<path d="M41.4 282.2h.5M43.4 280.4h-1v.6h.8l.2 .3v.6l-.2 .3h-.6l-.2-.3M45 281.3h-.8l-.2-.3 .2-.6h.5l.3 .3v.9l-.5 .6h-.3M45.5 281.9v.3M46 280.7l.2-.3h.6l.2 .3-.2 .6h-.6l-.2 .3v.6h1M47.5 280.7l.3-.3h.5l.2 .3-.2 .6h-.5l-.3 .3v.6h1M50.1 291l.2-.3v1.8M50.1 292.5h.5M50.9 299.7h-1v.6h.7l.3 .3v.6l-.3 .4h-.5l-.2-.4M52.1 290.7h-1v.6h.8l.2 .3v.6l-.2 .3h-.5l-.3-.3M53.7 291.6h-.8l-.3-.3 .3-.6h.5l.3 .3v.9l-.6 .6h-.2M54.2 292.2v.3"/>
<path d="M54.7 291l.2-.3h.5l.3 .3-.3 .6h-.5l-.2 .3v.6h1M56.2 291l.2-.3v1.8M56.2 292.5h.5M58.5 283.2l.3-.4v1.9M58.5 284.7h.5M60.6 282.8h-1.1v.7h.8l.3 .3v.6l-.3 .3h-.5l-.3-.3M62.1 283.8h-.8l-.2-.3 .2-.7h.5l.3 .4v.9l-.5 .6h-.3M62.6 284.4v.3M63.1 283.2l.2-.4h.6l.2 .4-.2 .6h-.6l-.2 .3v.6h1M64.6 282.8h1l-.7 1.9M139.1 289.3l.2-.3v1.8M139.1 290.8h.5"/>
<path d="M141.1 289h-1v.6h.8l.2 .3v.6l-.2 .3h-.6l-.2-.3M142.6 289.9h-.7l-.3-.3 .3-.6h.5l.2 .3v1l-.5 .5h-.2M143.1 290.5v.3M143.9 289l.5 .3v1.2l-.2 .3-.5-.3v-1.2zM145.9 289h-1v.6h.8l.2 .3v.6l-.2 .3h-.5l-.3-.3M162.8 289.8l.3-.3v1.8M162.8 291.3h.5M164.9 289.5h-1.1v.6h.8l.3 .3v.6l-.3 .3h-.5l-.3-.3M166.4 290.4h-.8l-.2-.3 .2-.6h.5l.3 .3v.9l-.5 .6h-.3M166.9 291v.3M167.4 289.8l.3-.3v1.8M167.4 291.3h.5"/>
<path d="M168.4 289.8l.3-.3h.5l.2 .6-.5 .3M169.2 290.4l.2 .3-.2 .6h-.5l-.3-.3M48.9 300l.2-.3v1.9M48.9 301.6h.5M52.4 300.6h-.7l-.3-.3 .3-.6h.5l.2 .3v.9l-.5 .7h-.2M52.9 301.2v.4M53.4 300l.3-.3v1.9M53.4 301.6h.5M55.5 300.6h-.8l-.2-.3 .2-.6h.5l.3 .3v.9l-.5 .7h-.3M77.9 312.1l.3-.3v1.7M77.9 313.5h.5M79.9 311.8h-1v.5h.8l.2 .3v.6l-.2 .3h-.5l-.3-.3"/>
<path d="M81.5 312.6h-.8l-.3-.3 .3-.5h.5l.3 .3v.8l-.5 .6h-.3M82 313.2v.3M82.5 312.1l.2-.3v1.7M82.5 313.5h.5M84.6 312.9h-1.1l.8-1.1v1.7M88.1 306.4l.3-.3v1.8M88.1 307.9h.5M90.1 306.1h-1v.7h.8l.2 .3v.6l-.2 .2h-.5l-.3-.2M91.7 307.1h-.8l-.3-.3 .3-.7h.5l.3 .3v1l-.5 .5h-.3M92.2 307.7v.2M92.7 306.4l.2-.3v1.8M92.7 307.9h.5"/>
<path d="M93.7 306.4l.3-.3h.5l.2 .3v.4l-.5 .3M94.5 307.1l.2 .3-.2 .5h-.5l-.3-.2M100.3 307.3l.3-.3v1.8M100.3 308.8h.6M102.4 307h-1v.6h.7l.3 .3v.6l-.3 .3h-.5l-.2-.3M103.9 307.9h-.8l-.2-.3 .2-.6h.5l.3 .3v.9l-.5 .6h-.3M104.4 308.5v.3M105 307.3l.2-.3v1.8M105 308.8h.5M106 307.3l.2-.3h.5l.3 .3v.3l-.5 .3M106.7 307.9l.3 .3-.3 .6h-.5l-.2-.3M246.4 327.9l.3-.3v1.8"/>
<path d="M246.4 329.4h.5M248.5 327.6h-1v.6h.7l.3 .3v.6l-.3 .3h-.5l-.2-.3M249.3 328.5l-.3-.3 .3-.6h.5l.2 .3-.2 .6h-.5l-.3 .3 .3 .6h.5l.2-.3-.2-.6M250.5 329.1v.3M251.3 328.5l-.2-.3 .2-.6h.5l.3 .3-.3 .6h-.5l-.2 .3 .2 .6h.5l.3-.3-.3-.6M252.8 328.5l-.2-.3 .2-.6h.5l.3 .3-.3 .6h-.5l-.2 .3 .2 .6h.5l.3-.3-.3-.6M274.1 351.4l.3-.3v1.8M274.1 352.9h.5M276.2 351.1h-1.1v.6h.8l.3 .3v.6l-.3 .3h-.5l-.3-.3M276.9 352l-.2-.3 .2-.6h.5l.3 .3-.3 .6h-.5l-.2 .3 .2 .6h.5l.3-.3-.3-.6M278.2 352.6v.3M279 342.3l.3-.3v1.8"/>
<path d="M279 343.8h.5M279.8 351.1h-1.1v.6h.8l.3 .3v.6l-.3 .3h-.5l-.3-.3M281.1 342h-1.1v.6h.8l.3 .3v.6l-.3 .3h-.5l-.3-.3M281.3 352h-.8l-.2-.3 .2-.6h.5l.3 .3v.9l-.5 .6h-.3M281.8 342.9l-.2-.6 .2-.3h.5l.3 .6-1 .6 .2 .6h.5l.3-.3-.3-.6M283.1 343.5v.3M283.6 342h1l-.7 1.8M285.9 342h-.3l-.5 .6v.9l.3 .3h.5l.2-.6-.2-.3h-.8M257.1 378.6l.2-.3v1.8M259.1 378.3h-1v.6h.7l.3 .3v.6l-.3 .3h-.5l-.2-.3M259.9 379.2l-.3-.3 .3-.6h.5l.2 .3-.2 .6h-.5l-.3 .3 .3 .6h.5l.2-.3-.2-.6M261.1 379.8v.3"/>
<path d="M262.7 378.3h-1.1v.6h.8l.3 .3v.6l-.3 .3h-.5l-.3-.3M263.5 379.2l-.3-.3 .3-.6h.5l.2 .3-.2 .6h-.5l-.3 .3 .3 .6h.5l.2-.3-.2-.6M257.1 380.1h.5"/>
</g>
<!-- layer: PtCota -->
<g fill="none" stroke="#f00" stroke-width=".29">
<path d="M211.3 71h.1M242.9 94.5h.1M250.4 99.8h.1M236.4 119.3h.1M225.9 134h.1M343.8 139.1h.1M151.4 149.5h.1M274.6 148.1h.1M334.9 168h.1M360 176.5h.1M191.4 182.2h.1M152.3 235.5h.1"/>
<path d="M154 234.5h.1M312.2 231.1h.1M319.1 220.5h.1M330 228.5h.1M69.4 253.8h.1M75.6 254.7h.1M81.5 250.7h.1M133.9 246.9h.1M88.1 274.2h.1M129.5 270.7h.1M163 260.5h.1M42.9 284.4h.1"/>
<path d="M48.5 298.5h.1M48.6 291.1h.1M63.3 281.2h.1M143.9 287.4h.1M167.6 287.8h.1M85.1 314.5h.1M92 309.4h.1M100.7 310.4h.1M251.3 325.9h.1M278.9 349.4h.1M283.8 340.3h.1M260.5 382.9h.1"/>
</g>
<!-- layer: PUNTOS -->
<path d="M269.1 298.2l30.5 19.6" fill="none" stroke="#545454" stroke-width=".29"/>
<!-- layer: TEXTOS -->
<path d="M300.7 249.1l-12.3 5.9h-32.9" fill="none" stroke="#000" stroke-width=".29"/>
<g font-size="5.7">
<text x="6" y="94.9">-280710</text>
<text x="6" y="194.7">-280720</text>
<text x="6" y="294.9">-280730</text>
<text x="6" y="394.8">-280740</text>
<text x="32.5" y="397.6">9280</text>
<text x="132.3" y="397.6">9290</text>
<text x="232.5" y="397.6">9300</text>
<text x="332.3" y="397.6">9310</text>
<text x="432.5" y="397.6">9320</text>
</g>
<g font-size="4">
<text x="146.9" y="196.9" transform="rotate(-54 146.9 196.9)">Dr. Barata</text>
<text x="404.3" y="192.4">LEGENDA</text>
<text x="392.5" y="199.1">D</text>
<text x="406.2" y="203.4">Caixa de esgoto Doméstico</text>
<text x="140.3" y="205.8" transform="rotate(-54 140.3 205.8)">Rua</text>
<text x="221.5" y="215.3">Artigo Matricial Urbano nº3439</text>
<text x="406.2" y="213.2">Cotas de Cércea e Soleira</text>
<text x="222.2" y="221.4">Área total medida : 225.00 m²</text>
<text x="406.2" y="224.1">Construção</text>
<text x="383" y="243.3">Área de Implantação</text>
<text x="419.7" y="243.3">: 225.00 m²</text>
<text x="383" y="248.7">Área bruta de construção : 225.00 m²</text>
<text x="256.6" y="254.5">Limite de propriedade</text>
<text x="383" y="254.4">Área bruta privativa</text>
<text x="419.8" y="254.4">: 225.00 m²</text>
<text x="383" y="259.6">Área bruta dependente</text>
<text x="419.9" y="259.6">: 000.00 m²</text>
<text x="84.1" y="271.2">D</text>
<text x="398.8" y="273.1">Área total medida : 225.00 m²</text>
<text x="384.7" y="283.9">Concelho de Loulé</text>
<text x="162.9" y="317.1" transform="rotate(24 162.9 317.1)">Rua</text>
<text x="171.3" y="320.8" transform="rotate(24 171.3 320.8)">Azevedo</text>
<text x="184.7" y="326.9" transform="rotate(24 184.7 326.9)">e</text>
<text x="188.8" y="328.7" transform="rotate(24 188.8 328.7)">Silva</text>
</g>
<g font-size="3.6">
<text x="384.4" y="310.5">LEVANTAMENTO TOPOGRÁFICO</text>
<text x="386.6" y="345.8">Custódio M. Contreiras</text>
<text x="360.7" y="352.5">Nº 3450 da ASSOCIAÇÃO NACIONAL DE TOPÓGRAFOS</text>
</g>
<g font-size="3.4">
<text x="384.5" y="289.6">Freguesia de São Sebastião</text>
<text x="384.6" y="299.4">Rua Azevedo e Silva, 22</text>
<text x="384.7" y="294.5">Rua Dr. Barata, 4</text>
</g>
<g font-size="3.2">
<text x="357.6" y="283.9">LOCAL:</text>
<text x="357.6" y="309.6">DESIGNAÇÃO:</text>
<text x="357.8" y="333.5">REQUERENTE:</text>
<text x="357.6" y="344.2">O</text>
<text x="361.6" y="344.2">Técnico:</text>
<text x="357.7" y="359.9">DATA:</text>
<text x="417.8" y="360.1">D:</text>
</g>
<g font-size="3">
<text x="390" y="365.7">Execução</text>
<text x="414.6" y="365.7">do</text>
<text x="422.8" y="365.7">G.I.T.</text>
</g>
<g font-size="2.9">
<text x="384.6" y="318.1">SISTEMA DE COORDENADAS : PT-TM06 / ETRS 89</text>
<text x="384.9" y="325.9">Escala : 1/100</text>
<text x="384" y="359.9">Agosto 2024</text>
<text x="432.2" y="360.1">2277</text>
<text x="384.2" y="376.7">Largo do Carmo n.77 * 1 F</text>
<text x="416.2" y="376.7">( Edificio &quot; O Seu Cafe &quot; )</text>
<text x="384" y="380.6">8000 - 148 Faro</text>
<text x="406.2" y="380.7">e-mail: contreiras.c @ gmail.com</text>
<text x="384.1" y="384.9">Telem: 91 222 45 99</text>
<text x="416.3" y="385">NIF : 186525745</text>
</g>
<g font-size="2.7">
<text x="243.3" y="118.1" transform="rotate(-54 243.3 118.1)">nº6</text>
<text x="200.3" y="179" transform="rotate(-54 200.3 179)">nº4</text>
<text x="391.1" y="214.7">CC:163.47</text>
<text x="391.2" y="211.7">CS:159.67</text>
<text x="163" y="232">CS:159.67</text>
<text x="162.9" y="234.9">CC:163.47</text>
<text x="163.8" y="264.9" transform="rotate(75 163.8 264.9)">nº22</text>
<text x="384.7" y="303.7">Artigo Matricial Urbano nº3439</text>
<text x="277.6" y="333.2" transform="rotate(24 277.6 333.2)">nº20</text>
<text x="390.8" y="372.9">Gabinete</text>
<text x="403.8" y="372.9">Informatizado</text>
<text x="421.5" y="372.9">de</text>
<text x="426.5" y="372.9">Topografia</text>
</g>
<text font-size="2.4" x="396" y="369.4">de Custódio Mendonça Contreiras</text>
</svg>
